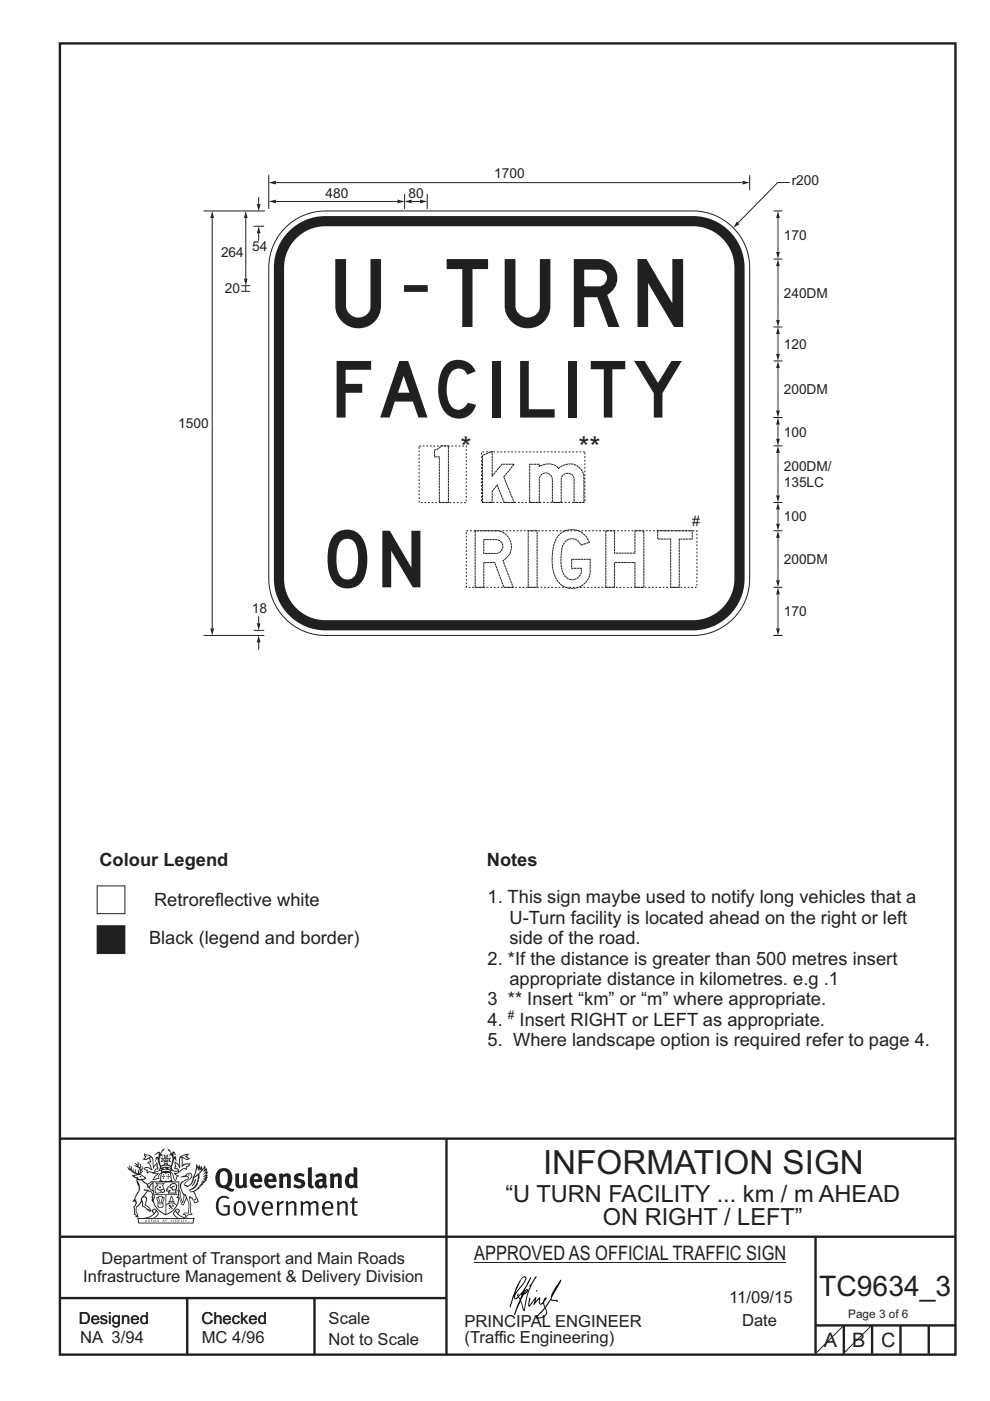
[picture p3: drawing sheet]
<svg xmlns="http://www.w3.org/2000/svg" width="210mm" height="297mm" viewBox="0 0 210 297" stroke-linecap="round" stroke-linejoin="round" font-family="sans-serif">
<g fill="none" stroke="#231f20" stroke-width=".51">
<path d="M12.7 9.2h190v278h-190zM12.7 241.4h189.9M94.7 241.4v45.8M12.7 275.2h82M12.7 262.2h190.1M39.7 275.2v12M66.7 275.2v12M173 262.2v24.8M173 281h29.6M179 281v6M185 281v6M191 281v6"/>
<path d="M197 281v6"/>
</g>
<g fill="#231f20">
<path d="M47 248.5a2.55 2.55 0 0 0 0 2.7l.3 .1a.81 .81 0 0 0 1-.9v-.6a1.04 1.04 0 0 0-1.1-1.5zM46.3 248.1a1.82 1.82 0 0 1 2.1-.2 1.82 1.82 0 0 1 .9 1.9 2.29 2.29 0 0 1-.8 1.9l.7 .3h.5l-.2 .6a2.87 2.87 0 0 1-2-.7 2.12 2.12 0 0 1-1.7-3.1z" fill-rule="evenodd"/>
<path d="M49.9 248.9l.8-.2v2a.46 .46 0 0 0 .2 .6 .46 .46 0 0 0 .7-.2v-2.2l.7-.2v2.4l.2 .5-.6 .4-.2-.3a1.02 1.02 0 0 1-1.2 .2 1.02 1.02 0 0 1-.6-1.1z" fill-rule="evenodd"/>
<path d="M54 249.5l-.1 .5h.9a.49 .49 0 0 0-.2-.6 .49 .49 0 0 0-.6 .1zM53.4 249.2a1.34 1.34 0 0 1 1.6-.3 1.34 1.34 0 0 1 .6 1.5v.2h-1.7a.77 .77 0 0 0 .5 .8 .77 .77 0 0 0 .9-.3l.3 .4a1.59 1.59 0 0 1-2.1 .2 1.59 1.59 0 0 1-.4-2z" fill-rule="evenodd"/>
<path d="M57 249.5l-.1 .5h.9a.49 .49 0 0 0-.2-.6 .49 .49 0 0 0-.6 .1zM56.4 249.2a1.34 1.34 0 0 1 1.6-.3 1.34 1.34 0 0 1 .7 1.5v.2h-1.8a.77 .77 0 0 0 .5 .8 .77 .77 0 0 0 .9-.3l.3 .4a1.59 1.59 0 0 1-2 .2 1.59 1.59 0 0 1-.5-2z" fill-rule="evenodd"/>
<path d="M59.1 248.9l.8-.2 .1 .4a.95 .95 0 0 1 1-.3 .95 .95 0 0 1 .7 .8v2.3h-.8v-2.3a.46 .46 0 0 0-.8 .1v2.2h-.9z" fill-rule="evenodd"/>
<path d="M62.5 249.1a1.75 1.75 0 0 1 2.1-.1l-.2 .5-.6-.2a.43 .43 0 0 0-.6 .3l.4 .3a1.04 1.04 0 0 1 1.2 1.2 1.04 1.04 0 0 1-1.4 .9l-1.2-.4 .3-.6 1 .4 .4-.4a.88 .88 0 0 0-1-.5l-.4-.2-.1-.4z" fill-rule="evenodd"/>
<path d="M65.3 247.6l.8-.2 .1 3.8 .2 .2 .2 .5a.88 .88 0 0 1-1-.1 .88 .88 0 0 1-.3-1z" fill-rule="evenodd"/>
<path d="M67.8 250.6a.43 .43 0 0 0-.1 .7 .43 .43 0 0 0 .7-.1v-.7zM66.8 249.2a1.7 1.7 0 0 1 2.4 .1v1.8l.3 .4-.4 .5-.5-.3a1.03 1.03 0 0 1-1.7-.2 1.03 1.03 0 0 1 .8-1.5h.7v-.4a.8 .8 0 0 0-1.2 .1z" fill-rule="evenodd"/>
<path d="M69.9 248.9l.8-.2 .1 .4a.95 .95 0 0 1 1-.3 .95 .95 0 0 1 .7 .8v2.3h-.8v-2.3a.46 .46 0 0 0-.8 .1v2.2h-.8z" fill-rule="evenodd"/>
<path d="M74.3 249.5a1.48 1.48 0 0 0 0 1.7l.4 .1 .3-.2v-1.5l-.3-.2zM75 247.4l.8 .2 .1 4.3h-.7l-.1-.2a1.26 1.26 0 0 1-1.4 0 1.26 1.26 0 0 1-.6-1.3 1.29 1.29 0 0 1 .5-1.3 1.29 1.29 0 0 1 1.4-.2z" fill-rule="evenodd"/>
<path d="M46.4 253.9a1.72 1.72 0 0 1 2.2 0l-.2 .3a1.24 1.24 0 0 0-1.4-.1 1.24 1.24 0 0 0-.7 1.3 1.49 1.49 0 0 0 1.3 2l.7-.2v-1.3h-.9l-.1-.4h1.4v2a1.93 1.93 0 0 1-2.2-.1 1.93 1.93 0 0 1-.7-2.2l.2-.7z" fill-rule="evenodd"/>
<path d="M50.3 255.2a1.65 1.65 0 0 0 .3 2.2 .99 .99 0 0 0 1-1.5 .78 .78 0 0 0-.4-.8 .78 .78 0 0 0-.9 .1zM50 254.9a1.33 1.33 0 0 1 1.6-.1 1.33 1.33 0 0 1 .5 1.5 1.31 1.31 0 0 1-1.3 1.5 1.31 1.31 0 0 1-1.3-1.6l.1-.5z" fill-rule="evenodd"/>
<path d="M52.5 254.7l.4-.1 .9 2.6 .8-2.5h.5l-1.1 3h-.5z" fill-rule="evenodd"/>
<path d="M56.2 255.2l-.2 .7h1.4a.7 .7 0 0 0-.3-.8 .7 .7 0 0 0-.9 .1zM55.9 255a1.22 1.22 0 0 1 1.5-.2 1.22 1.22 0 0 1 .5 1.5h-1.9a.93 .93 0 0 0 .5 1 .93 .93 0 0 0 1.2-.2l.1 .3a1.43 1.43 0 0 1-1.7 .1 1.43 1.43 0 0 1-.6-1.7z" fill-rule="evenodd"/>
<path d="M58.7 254.8l.4-.2 .1 .5 .4-.3 .6-.2-.2 .6a.66 .66 0 0 0-.8 .6v1.9h-.4z" fill-rule="evenodd"/>
<path d="M60.6 254.8l.4-.2 .1 .5a.94 .94 0 0 1 1-.4 .94 .94 0 0 1 .8 .7v2.3h-.5l-.1-2.5a.81 .81 0 0 0-1.2 .3v2.2h-.4z" fill-rule="evenodd"/>
<path d="M63.7 254.7l.5-.1 .1 .5 .4-.3a.78 .78 0 0 1 1.1 .3 .9 .9 0 0 1 1-.5 .9 .9 0 0 1 .7 .8v2.3h-.4l-.1-2.5a.67 .67 0 0 0-1.1 .3v2.2h-.5v-2.4l-.4-.2-.7 .4v2.2h-.5z" fill-rule="evenodd"/>
<path d="M69 255.2l-.2 .7h1.4a.7 .7 0 0 0-.3-.8 .7 .7 0 0 0-.9 .1zM68.7 255a1.22 1.22 0 0 1 1.5-.2 1.22 1.22 0 0 1 .5 1.5h-1.9a.93 .93 0 0 0 .5 1 .93 .93 0 0 0 1.2-.2l.1 .3a1.44 1.44 0 0 1-1.7 .1 1.44 1.44 0 0 1-.6-1.7z" fill-rule="evenodd"/>
<path d="M71.4 254.8l.5-.2 .1 .5a.94 .94 0 0 1 1-.4 .94 .94 0 0 1 .7 .7v2.3h-.4l-.1-2.5a.81 .81 0 0 0-1.2 .3v2.2h-.5z" fill-rule="evenodd"/>
<path d="M74.7 254l.5-.2v.9h.7l-.1 .4h-.7l.1 2.2 .1 .1h.5l.1 .3a.75 .75 0 0 1-1.2-.6v-2h-.4v-.4h.4z" fill-rule="evenodd"/>
<path d="M30.8 244.9l1.1 .3-.9 .5h-.4l.5-.5zM31.8 245.5l.2-.1a2.44 2.44 0 0 1 .4 2l.1 .4 .7-1-.1 .6 .3 .3a.57 .57 0 0 0-.6 .8l-1-.2-.5 .2 .1-.5-.7-.2 .6-.2 1 .5 .1-.1-.6-1.3-.2-.1 .5-.1zM30.7 244.5l-.2 .4 .3 .4-.6 .4a1.04 1.04 0 0 0 1.4-.1l.2 .7h-.4l-.2 .4a.94 .94 0 0 1 .9 1.1l-.2-.1a1.16 1.16 0 0 0-1.5-.1l.3 .4 .4 .2 .1 .5 .2 .2v-.2a.94 .94 0 0 1 1.1 .2h.9l-1.2 1.2a1.13 1.13 0 0 0 1.2-.2l.4-.1-.1-.4 .5-.7a.83 .83 0 0 0-.6 1.1l-.3-.1-.7 .3 1.1-1.4-.5 .2-.5-.1 1.3-.5-.2-.2-.8 .4v-.3l.2-.2 .3 .1 .1-.3-.2-.4v-.6l-.2-.3-.6 .9v-.7a1.42 1.42 0 0 0-1.7-1.8z" fill-rule="evenodd"/>
<path d="M38.5 245.3l.5-.3 .7-.1-.6 .3 .8 .5h-.3zM38.3 245.5h.2l.1 2a1.69 1.69 0 0 1 1.5-.7l-.7 .5 .1 .5a1.1 1.1 0 0 0-1.5 .6l-.1-.5-.2-.2h-.5l.2-.4-.2-.7a1.42 1.42 0 0 1 .8 1.1l.2-.1zM37.1 246.2l.1 1-.2 .3v.5l.6-.1 .1 .2a.96 .96 0 0 1-1.1-.1l-.1 .1a1.06 1.06 0 0 0 1.3 .2v.1a.72 .72 0 0 1-1 .2l.3 .5 .6 .3-.4 .1-.1 .7-.3-.4-.3-1.1-.4-.4 .4 .9a1.54 1.54 0 0 0 .6 1.2l.2-.3a.58 .58 0 0 1 .5-.7l.1-.2h-.3l-.4-.3 .9-.5a.93 .93 0 0 1 1.1-.5l.1 .2 .2-.1 .1-.5a.99 .99 0 0 0 .7-.9l-1.3 .1-.4 .3v-1.5l.9 .4 .8-.3h-.3l-.5-.4 .4-.7-.7 .2a1.46 1.46 0 0 0-1.3 2.1v.4l-.2-.4z" fill-rule="evenodd"/>
<path d="M35.6 248.9l.2 .1-.1 .4h.3l-.3 .1v.5l-.1-.6h-.3l.3-.1z" fill-rule="evenodd"/>
<path d="M34.6 248.9l.2 .1-.1 .3 .4 .1h-.4v.6l-.1-.5-.3-.1h.3z" fill-rule="evenodd"/>
<path d="M34.3 248.8a.57 .57 0 0 1 .9 .2 .57 .57 0 0 1 .9-.2l.2 1.4-.2 .1a.57 .57 0 0 1-.9-.1 .69 .69 0 0 1-1.1 0zM34.2 248.1l-.3 2.1-.2 .4h2.9l-.1-.4-.3-2.1h-.2v.3l-.8-.1-.9 .1 .1-.3z" fill-rule="evenodd"/>
<path d="M34.2 252.4a.3 .3 0 0 0 .6 0 .3 .3 0 0 0-.6 0zM33.3 251l.3 .3-.3 .3a.79 .79 0 0 0 0 1.3l.8-.2-.1-.3a.55 .55 0 0 1-.7-.6h.1l.1 .3 .4 .1 .8-.2-.4-.7 .4-.3-.7 .1zM33 250.7l1.1 .2 .9-.2-.4 .7 .4 1.1a.56 .56 0 0 1-.8 .3l-.2 .1a.73 .73 0 0 1-.9 .1 .73 .73 0 0 1-.3-.9v-.4l.5-.4z" fill-rule="evenodd"/>
<path d="M35.6 251.9l.7-.5a.58 .58 0 0 1 1-.1 .58 .58 0 0 1-.5 .9l-.2-.3a.43 .43 0 0 1 .6-.3v-.1a.57 .57 0 0 0-.8 .2l-.2-.1-.3 .2 .4 .1a.55 .55 0 0 0 .9 .5v.5h-1.3l.3-.4-.1-.2-.6 .1 .2-.2-.2-.1zM35.4 251.8l-.1 .2a.39 .39 0 0 0 .2 .7l.3-.1-.2 .5h1.9l-.1-.8a.86 .86 0 0 0-.1-1.4 .86 .86 0 0 0-1.3 .4z" fill-rule="evenodd"/>
<path d="M36 254.8h.8v.2h-.8zM36.4 253.8l.2 .8h-.4zM36.4 253.5l-.3 .5-.1 .6h-.2v.4l-.7 .4 .1 .2a1.48 1.48 0 0 1 2.2 .1l.2-.1-.6-.5v-.5h-.2l-.1-.6z" fill-rule="evenodd"/>
<path d="M35.8 255.4l.3 .1 .2 .3 .3-.2-.2-.2a.38 .38 0 0 1 .4 .5l-.1-.2-.3 .3 .3 .2-.3 .2-.1-.3-.4 .3-.1-.2 .4-.3-.2-.1-.1 .1z" fill-rule="evenodd"/>
<path d="M34.5 254h.2v.2l-.3 .6h-.1zM33.6 255.3h.9v.2a.55 .55 0 0 1-.8 .4v-.2h-.2zM33.4 254h.2l.2 .8h-.2zM33.6 255h.8l.1 .1-.8 .1zM33.8 253.7h.5l-.2 1.1h-.2zM33.3 253.8l-.1 .3 .3 1.2a.48 .48 0 0 0-.1 .5 .48 .48 0 0 0 .4 .3l.6-.1a.49 .49 0 0 0 .2-.7l.3-1.2-.1-.3a1.42 1.42 0 0 0-1.5 0z" fill-rule="evenodd"/>
<path d="M33.6 251.6h.5l.1 .3h-.4z" fill-rule="evenodd"/>
<path d="M41.3 250.1l.3-.2-.2 .9-.6 .7h-.2l.5-.7z" fill-rule="evenodd"/>
<path d="M39.7 249l.3-.2 .5 .2a.88 .88 0 0 1-.6 1.1 1.22 1.22 0 0 0-.8 1.3l.5 .2a.72 .72 0 0 0 .9-.4l.5-.8 .2-.6 .8-.6v.3a2.85 2.85 0 0 1-2 2.8l.1 .1a2.13 2.13 0 0 0 1.9-1.5l-.1-.2a2.01 2.01 0 0 0 .3-1.8l1.2-1.3-.4 1 .7-.5-.7 1 .8-.4-.8 .8 .7-.1-.9 .5 .8-.1-.8 .4h.7l-.8 .3 .3 .2h-.4l.2 .4-.4-.1 .2 .3h-.4l.1 .3h-.1a2.16 2.16 0 0 1-2 1l.1 .2h.4a.76 .76 0 0 1 .7 .7l.5 1.2-.6 .2a1.45 1.45 0 0 0-1.2-1.3l.3 1.8-.1 1.9 .4 .2a1.07 1.07 0 0 0-1.2 .4v-.3l-.5-.2a.87 .87 0 0 1 1-.1l.1-.7a4.4 4.4 0 0 0-.6-3.1l-.1-.3h-.2a2.16 2.16 0 0 1-.7-2.2l.3-.3 1.2-.8a.55 .55 0 0 0-.4-.7zM37.8 252.4a.76 .76 0 0 1 .3 1.1l.6 1.6 .4-1.7 .2 .1a.61 .61 0 0 1-.1 .9l-.3 .9h-.2l-.7-1.6-.3 .1a1.18 1.18 0 0 0 .1-1.4zM41.8 247.5l.2 .8 .3-.6v.6l.3-.5a1.9 1.9 0 0 1-1.1 1.4l-.3 .3zM38.2 249.6l1.4-.1 .2 .1v.3l-.5 .3a1.26 1.26 0 0 0-1 1.9l.2 .7a1.84 1.84 0 0 1 .2 2l-.4-1.3a.96 .96 0 0 0-.4-1.3l-.4 .3a.78 .78 0 0 1-.1 1.3l.2 .2h.4l.4 1.1a.38 .38 0 0 0 .2 .4 .38 .38 0 0 0 .4-.1l.6-1.2a2.94 2.94 0 0 1 .3 2.5v.5l-.8-.1-.3 .4v.2l.4-.1 .1 .4 .2 .1a1.02 1.02 0 0 1 1.3-.5l-.1-.4-.3-.1 .2-1.7-.3-1.4 .1 .1a1.14 1.14 0 0 1 .7 .9 .63 .63 0 0 0 .9-.2 .63 .63 0 0 0-.2-.8l-.6-1.3 .9-.6 .2-.3 .2-.1v-.2h.3l-.1-.3h.4l-.1-.3 .5-.1-.2-.2 .5-.4 .1-.2-.3 .1 .5-.6-.3 .1 .3-.6-.4 .1 .4-.5v-.3l-.3 .2 .1-.6v-.3l-.4 .3-.1-.8-.5 .8-.2-.7-.2 .5-.3-.8-.1 .6-.5-.8-.1 1.4-.7 1.9a1.81 1.81 0 0 1-.9 1.4l-.6-.2a1.75 1.75 0 0 1 1.1-1.2 .75 .75 0 0 0 .1-1.3 .75 .75 0 0 0-1.2 .5z" fill-rule="evenodd"/>
<path d="M41.2 254.2l.3-.1 .1 .3h-.4z" fill-rule="evenodd"/>
<path d="M29.4 258.4h11.6l-.2 .8h-11.3zM31.3 258.2l.5-.1a2.48 2.48 0 0 0 1.4-1.3l.2 .6-.5 .5-.4 .3zM32.5 256.6l.3-.2 .2 .2-.3 .6zM37.2 256.8a2.65 2.65 0 0 0 1.8 1.4h-1.1l-.5-.3-.5-.5zM37.4 256.6l.2-.2 .3 .2-.3 .6zM29.2 258.2l.1 1.2h11.7l.3-1.1-.2-.1a4.1 4.1 0 0 1-3.3-.9l.3-.4-.1-.5a1.06 1.06 0 0 0-1.3 .9l.2 .4 .6 .5h-4.7l.3-.1a.84 .84 0 0 0 .6-.7 .84 .84 0 0 0-.5-.9l-.3-.2-.5 .1-.1 .5 .3 .4a4.2 4.2 0 0 1-3.4 .9z" fill-rule="evenodd"/>
<path d="M31 258.7l.1 .2h-.2zM31 258.6l-.3 .5 .4-.1 .2 .1z" fill-rule="evenodd"/>
<path d="M31.3 258.6h.2v.4a.25 .25 0 0 0 .3-.1 .25 .25 0 0 0-.1-.3h.1a.29 .29 0 0 1 0 .4 .29 .29 0 0 1-.4 0 .29 .29 0 0 1 0-.4z" fill-rule="evenodd"/>
<path d="M32.2 258.6a.22 .22 0 0 1 .3 .2 .22 .22 0 0 1-.3 .2zM32 258.6v.5a.33 .33 0 0 0 .5-.1 .33 .33 0 0 0 0-.4 .33 .33 0 0 0-.5 0z" fill-rule="evenodd"/>
<path d="M32.9 258.7l.1 .2h-.2zM32.9 258.6l-.2 .5 .3-.1 .2 .1z" fill-rule="evenodd"/>
<path d="M33.3 258.6h.2v.2l.3-.2-.2 .2 .2 .3-.3-.2-.1 .2h-.1l.2-.3z" fill-rule="evenodd"/>
<path d="M34.7 258.7l.1 .2h-.2zM34.7 258.6l-.3 .5 .4-.1 .2 .1z" fill-rule="evenodd"/>
<path d="M35 258.6h.4h-.1v.5h-.2l.1-.5z" fill-rule="evenodd"/>
<path d="M36.2 258.6h.3h-.2v.2h.2h-.2l.1 .3h-.2z" fill-rule="evenodd"/>
<path d="M36.7 258.6h.2v.5h-.2z" fill-rule="evenodd"/>
<path d="M37.3 258.6a.22 .22 0 0 1 .3 .2 .22 .22 0 0 1-.3 .2zM37.1 258.6v.5a.33 .33 0 0 0 .5-.1 .33 .33 0 0 0 0-.4 .33 .33 0 0 0-.5 0z" fill-rule="evenodd"/>
<path d="M37.8 258.6h.3h-.1v.2h.1h-.1v.2l.1 .1h-.3z" fill-rule="evenodd"/>
<path d="M38.3 258.6h.3l-.1 .4 .2 .1h-.4z" fill-rule="evenodd"/>
<path d="M38.9 258.6h.2v.5h-.2z" fill-rule="evenodd"/>
<path d="M39.3 258.6h.2l-.2 .1 .2 .2-.1 .2h-.1v-.2l.2 .1z" fill-rule="evenodd"/>
<path d="M34.2 247.4a1.51 1.51 0 0 1 2 .2 2.67 2.67 0 0 0-2.1 0zM35.7 247.6l.4 .2 .1 .2-.4-.1zM34.6 247.7l.4-.1 .2 .2h-.4zM34 247.9l.3 .1-.3 .1zM34.9 246.9l.3-.2 .2 .2zM34.9 245.7h.2v.4h-.2zM35 245.1l.2 .2 .2-.2-.1 .4h-.2zM35.1 246.3h.2l.1 .4-.2-.2-.2 .2zM35.3 245.7h.2v.4h-.2zM34.4 245.7l.3 .1v.2l-.3 .1 .2-.2zM35.7 245.8l.3-.1-.2 .2 .2 .2-.4-.1zM32.7 244.9l1-.5-.1 1-.2-.1-.4 .1-.2 1.1 .5-1 .2 .9a1.84 1.84 0 0 1 .3 1.7l.4 .1a2.48 2.48 0 0 1 2.2 .1l.2-.3-.2-.7 .7-1.7 .4 .6-.2-1-.2-.1-.2 .3v-.9l.6 .4-.6-.7h-.3l-.1 .4-.5-.8-.5-.3 .2 .4 .5 .6-.4 .7 .4-.3a2.06 2.06 0 0 1 0 2.2l-.6-.2-.1-.6 .1-.1 .8 .2-.4-.5 .4-.5-.7 .2-.2-.2 .2-.7-.5 .4-.5-.4 .2 .7-.2 .2-.7-.2 .4 .5-.4 .5 .7-.2 .2 .1-.2 .6-.5 .2a2.02 2.02 0 0 1 0-2.2l.3 .5-.1-.6-.3-.1 .8-1.2-.5 .3-.4 .7-.2-.3a.8 .8 0 0 0-.8 .5z" fill-rule="evenodd"/>
<path d="M29.2 250.1l.3 .2a.61 .61 0 0 1 .8 .3l.3 .2a.8 .8 0 0 1 .6 1l.4 .1 .5 .6a1 1 0 0 1 .5 1l-.1 .7v-.5h-.1a.96 .96 0 0 0-.8-1.3l-.3-.2h-.6l-.1-.1-.2 .1 .2 .3h.5l-1.1 1.4-.2 .9-.4 .6a1.33 1.33 0 0 0-.5 1.8l.2 .5a1.26 1.26 0 0 1-.5-1.4l-.1-.4a1.56 1.56 0 0 0 .4-1.7l-.3 .2 .2-.5a3.2 3.2 0 0 0 .7-3zM30.4 253.9h.4a2.06 2.06 0 0 1-.1 1.6l.7 .5 .4 .5-.6-.2-.8-.6-.1-.9a.51 .51 0 0 1 .1-.9zM28.6 249.3a1.52 1.52 0 0 1 2.1 .6l-1.1 .1-.2-.1-.2-.4-.4 .1zM27.5 247v.8l-.3-.4-.2 .1a3.1 3.1 0 0 0 2 1.5l-1 .1 .5 .6 .5 .1v1.1a1.84 1.84 0 0 1-.2 2.5l-.4 .9-.4 .4 .3 .1 .4-.1 .1 .4-.2 .5-.3 .2 .1 1.8 .2-.1 .2 .6h.2l.4-.1-.1-.5a1.3 1.3 0 0 1-.1-1.6l.8-1.1 .2 1.1 .6 .2 .4 .6 .2-.2 .2 .4 .5-.1a1.85 1.85 0 0 0-1.2-1.3l.1-.3a1.39 1.39 0 0 0 0-1.5h-.5l.5-.6a.66 .66 0 0 1 .9-.4 .66 .66 0 0 1 .3 .9l-.1 .4h.2v.1l-.2 .3 .2 .5 .2-.3a2.24 2.24 0 0 0 .1-2.2 .73 .73 0 0 1-.7-.6 .73 .73 0 0 1 .5-.8l.1-.2a.94 .94 0 0 0-.9 .8 .48 .48 0 0 1-.1-.5 .48 .48 0 0 1 .5-.3l.5-.3a.51 .51 0 0 0-.8 .2l-.5 .3-1-.8 .6-.1 .1-.5-1.1-.7 .5-.4v-.4l-.5 .5 .1-.2a.69 .69 0 0 0 .2-1.1v.5l-.3 .2 .1-1.1-.3-.2 .1 .6-.1 .2-.4-1.2v.6l-.7-.3 .6 .6-.6-.2 .2 .3a1 1 0 0 1 .8 1.5l-.2-.8v.8l-.5-.2-.1-.7-.2 .6-.2-.1v-.6l-.2 .4-.2-.2 .1-.7-.2 .5z" fill-rule="evenodd"/>
<path d="M29.5 249.5l.3-.2 .3 .3z" fill-rule="evenodd"/>
<path d="M32.4 250.5h5.6v2l-.2-.1v-1.7h-5.2v2.5h5.2v-.8l.1 .2-.1 1.1v-.3h-2.5v4a4.1 4.1 0 0 0 2.6-3.6l.1-.1a4 4 0 0 1-2.8 3.9 4.2 4.2 0 0 1-2.8-4.7l.1 1.3 .1-.1a3.8 3.8 0 0 0 2.5 3.3v-4h-2.5l-.2-.9z" fill-rule="evenodd"/>
<circle cx="40" cy="249.1" r=".17"/>
</g>
<path d="M100.6 267.7h66.2M179 281l-6 6M184.9 281l-6 6" fill="none" stroke="#231f20" stroke-width=".21"/>
<g fill="#000">
<path d="M111.6 273.7l.2-.2-.5 .7zM110.4 274.5l.2 .1-.3 .8-.2-.5zM110.9 270.9h.5a9.3 9.3 0 0 1-2 3.1l-.1 .3 1-2.5zM110.6 271a14.7 14.7 0 0 0-2.2 4.9l-.3 1.2 .1 .1 .8-2.3a.42 .42 0 0 0 .2 .6 .42 .42 0 0 0 .6-.3l.2-.1 .2 .5-1.1 3.2h.2l1.1-2.9 .6 1.9 .2 .2 .2-.5a13.5 13.5 0 0 1 2-6.2l.4-.5-.1-.2-1.6 2.1 .4-.1a14.9 14.9 0 0 0-1.3 5.1l-.4-1.1a1.39 1.39 0 0 1 .2-1.9l.1-.2a.92 .92 0 0 0 .8-1.2 .75 .75 0 0 0-.8 .7l-.1 .2 1.6-3.4h-.1l-.4 .7a10.5 10.5 0 0 1-2.2 3.3l.2-.5a.32 .32 0 0 0-.4 .2 .32 .32 0 0 0 .1 .4l-.5 .4a3.2 3.2 0 0 1 1.1-2.3l.5-.6a2.49 2.49 0 0 0 .7-1.6l-.4-.2z" fill-rule="evenodd"/>
<path d="M113.7 273.6l.3 .2h-.3z" fill-rule="evenodd"/>
<path d="M115.6 277.5a1.15 1.15 0 0 1 .1 1.3 1.15 1.15 0 0 1-1.2 .5l-.6 .1zM112.2 275.2l-.2 1.6 .2 .2 1.2-1.5-.2 1.1 1.1-1.1a.94 .94 0 0 0 .4 1.1l.5-.3 .3 .9-1.2 1.3a.98 .98 0 0 0-.5 1 1.9 1.9 0 0 0 2.3-1.3l-.1-.2a1.02 1.02 0 0 1 .2-1.4l.6-1 1.5 .3-.2-.4v.2l-1.1-.1v-.3l2-3.6 .1-.2-.2-.2-1.7 2.8a6.6 6.6 0 0 1-1.6 2.9l-.1-.2a1.01 1.01 0 0 1 .4-1.4l.1-.2-.3-.1-.4 .4-.1 .5-.6 .4-.1-.4 .1-.9-.2-.1-.9 1 .3-1h-.2l-1.4 1.8 .3-1.5v-.1z" fill-rule="evenodd"/>
</g>
<path d="M20.6 187.8h5.9v5.9h-5.9z" fill-rule="evenodd" fill="#fff" stroke="#231f20" stroke-width=".21"/>
<path d="M20.6 196.3h5.9v5.9h-5.9z" fill-rule="evenodd" fill="#231f20" stroke="#231f20" stroke-width=".21"/>
<path d="M58.6 38.7h98.9" fill="none" stroke="#231f20" stroke-width=".21"/>
<g fill="#231f20">
<path d="M57 38.7l1.5-.4v.8z"/>
<path d="M157.5 38.3l1.5 .4-1.5 .4z"/>
</g>
<path d="M57 37.1v7.2M159 37.1v3.2M167.5 38.7h-2.6l-8.3 8.5" fill="none" stroke="#231f20" stroke-width=".21"/>
<path d="M156.3 47l.5 .5-1.3 .8z" fill="#231f20"/>
<path d="M43.2 44.7h13M45 46.3v86.9M43.2 134.7h12.9" fill="none" stroke="#231f20" stroke-width=".21"/>
<g fill="#231f20">
<path d="M45 44.7l.4 1.5h-.8z"/>
<path d="M44.6 133.2h.8l-.4 1.5z"/>
</g>
<path d="M164.1 44.7h1.9M164.1 54.9h1.9M164.1 76.5h1.9M164.1 69.3h1.9M164.1 88.5h1.9M164.1 94.5h1.9M164.1 106.5h1.9M164.1 112.5h1.9M165 108.1v2.9M164.1 124.5h1.9M166 134.7h-1.9" fill="none" stroke="#231f20" stroke-width=".21"/>
<g fill="#231f20">
<path d="M165 106.5l.4 1.5h-.8z"/>
<path d="M164.6 111h.8l-.4 1.5z"/>
</g>
<path d="M165 90.1v2.9" fill="none" stroke="#231f20" stroke-width=".21"/>
<g fill="#231f20">
<path d="M165 88.5l.4 1.5h-.8z"/>
<path d="M164.6 93h.8l-.4 1.5z"/>
</g>
<path d="M165 70.9v4.1" fill="none" stroke="#231f20" stroke-width=".21"/>
<g fill="#231f20">
<path d="M165 69.3l.4 1.5h-.8z"/>
<path d="M164.6 75h.8l-.4 1.5z"/>
</g>
<path d="M165 46.3v7.1" fill="none" stroke="#231f20" stroke-width=".21"/>
<g fill="#231f20">
<path d="M165 44.7l.4 1.5h-.8z"/>
<path d="M164.6 53.4h.8l-.4 1.5z"/>
</g>
<path d="M165 126.1v7.1" fill="none" stroke="#231f20" stroke-width=".21"/>
<g fill="#231f20">
<path d="M165 124.5l.4 1.5h-.8z"/>
<path d="M164.6 133.2h.8l-.4 1.5z"/>
</g>
<path d="M165 114.1v8.9" fill="none" stroke="#231f20" stroke-width=".21"/>
<g fill="#231f20">
<path d="M165 112.5l.4 1.5h-.8z"/>
<path d="M164.6 123h.8l-.4 1.5z"/>
</g>
<path d="M165 96.1v8.9" fill="none" stroke="#231f20" stroke-width=".21"/>
<g fill="#231f20">
<path d="M165 94.5l.4 1.5h-.8z"/>
<path d="M164.6 105h.8l-.4 1.5z"/>
</g>
<path d="M165 78.1v8.9" fill="none" stroke="#231f20" stroke-width=".21"/>
<g fill="#231f20">
<path d="M165 76.5l.4 1.5h-.8z"/>
<path d="M164.6 87h.8l-.4 1.5z"/>
</g>
<path d="M165 56.5v11.3" fill="none" stroke="#231f20" stroke-width=".21"/>
<g fill="#231f20">
<path d="M165 54.9l.4 1.5h-.8z"/>
<path d="M164.6 67.8h.8l-.4 1.5z"/>
</g>
<path d="M60.5 48.3a12 12 0 0 1 8.5-3.6h78a12 12 0 0 1 12 12v66a12 12 0 0 1-12 12h-78a12 12 0 0 1-12-12v-66a12 12 0 0 1 3.5-8.4z" fill-rule="evenodd" fill="#fff" stroke="#231f20" stroke-width=".21"/>
<path d="M61.3 49a10.9 10.9 0 0 1 7.7-3.2h78a11 11 0 0 1 10.9 10.9v66a11 11 0 0 1-10.9 10.9h-78a11 11 0 0 1-10.9-10.9v-66a10.9 10.9 0 0 1 3.2-7.7z" fill-rule="evenodd" fill="#231f20"/>
<path d="M62.8 50.5a8.7 8.7 0 0 1 6.2-2.5h78a8.8 8.8 0 0 1 8.8 8.7v66a8.8 8.8 0 0 1-8.8 8.8h-78a8.8 8.8 0 0 1-8.8-8.8v-66a8.7 8.7 0 0 1 2.6-6.2z" fill-rule="evenodd" fill="#fff"/>
<path d="M88.9 94.6h10v12h-10zM102.1 95.8h21.9v10.7h-21.9zM98.9 112.5h48.9v12h-48.9z" fill="none" stroke="#231f20" stroke-width=".21" stroke-dasharray=".4 .4" stroke-linecap="butt"/>
<path d="M54.9 49.5v1.5" fill="none" stroke="#231f20" stroke-width=".21"/>
<path d="M54.9 48l.4 1.5h-.8z" fill="#231f20"/>
<path d="M54.9 136.3v1.5" fill="none" stroke="#231f20" stroke-width=".21"/>
<path d="M54.9 134.7l.4 1.5h-.8z" fill="#231f20"/>
<path d="M54.9 41.8v1.4" fill="none" stroke="#231f20" stroke-width=".21"/>
<path d="M54.5 43.3h.8l-.4 1.5z" fill="#231f20"/>
<path d="M54.9 130.7v1.4" fill="none" stroke="#231f20" stroke-width=".21"/>
<path d="M54.5 132.1h.8l-.4 1.5z" fill="#231f20"/>
<path d="M53.8 48h2.2M58.6 42.7h25.7M53.8 133.6h2.2" fill="none" stroke="#231f20" stroke-width=".21"/>
<g fill="#231f20">
<path d="M57 42.7l1.5-.4v.8z"/>
<path d="M84.3 42.3l1.5 .4-1.5 .4z"/>
</g>
<path d="M52.1 46.3v12.7" fill="none" stroke="#231f20" stroke-width=".21"/>
<g fill="#231f20">
<path d="M52.1 44.7l.4 1.5h-.8z"/>
<path d="M51.7 59.1h.8l-.4 1.5z"/>
</g>
<path d="M85.8 41.1v3.2M87.4 42.7h1.7M90.6 41.1v3.2M51.2 60.6h1.9M51.2 61.8h1.9M52.1 60.6v1.2" fill="none" stroke="#231f20" stroke-width=".21"/>
<g fill="#231f20">
<path d="M89.1 42.3l1.5 .4-1.5 .4z"/>
<path d="M85.8 42.7l1.5-.4v.8z"/>
</g>
<path d="M85.8 60.6h4.8v1.2h-4.8z" fill-rule="evenodd" fill="#231f20" stroke="#231f20" stroke-width=".21"/>
<text font-size="14.4" fill="#231f20" x="71.1" y="69.3">U TURN</text>
<g font-size="12" fill="#231f20">
<text x="71.4" y="88.5">FACILITY</text>
<text x="69.5" y="124.5">ON RIGHT</text>
</g>
<text font-size="12" fill="#fff" x="92.2" y="106.5">1</text>
<text font-size="8.1" fill="#231f20" x="102.3" y="106.5">km</text>
<text font-size="7.1" fill="#231f20" x="115.2" y="249">INFORMATION SIGN</text>
<g font-size="6" fill="#231f20">
<text x="97.7" y="96.9">*</text>
<text x="122.7" y="96.9">**</text>
<text x="173.8" y="274.7">TC9634_3</text>
</g>
<g font-size="5" fill="#231f20">
<text x="107.2" y="254.9">“U TURN FACILITY ... km / m AHEAD</text>
<text x="127.9" y="259.8">ON RIGHT / LEFT”</text>
</g>
<g font-size="4.2" fill="#231f20">
<text x="100.6" y="267.2">APPROVED AS OFFICIAL TRAFFIC SIGN</text>
<text x="174.7" y="285.6">A</text>
<text x="180.7" y="285.6">B</text>
<text x="186.9" y="285.6">C</text>
</g>
<g font-size="3.9" fill="#231f20">
<text x="21.1" y="183.5">Colour Legend</text>
<text x="103.3" y="183.5">Notes</text>
<text x="103.4" y="191.5">1. This sign maybe used to notify long vehicles that a</text>
<text x="32.7" y="192.2">Retroreflective white</text>
<text x="108.1" y="195.8">U-Turn facility is located ahead on the right or left</text>
<text x="31.6" y="200.2">Black (legend and border)</text>
<text x="108.1" y="200.2">side of the road.</text>
<text x="103.4" y="204.5">2. *If the distance is greater than 500 metres insert</text>
<text x="108.1" y="208.8">appropriate distance in kilometres. e.g .1</text>
<text x="103.4" y="213.2">3 ** Insert “km” or “m” where appropriate.</text>
<text x="103.4" y="217.5">4.</text>
<text x="103.4" y="221.8">5. Where landscape option is required refer to page 4.</text>
<text x="110.2" y="217.5">Insert RIGHT or LEFT as appropriate.</text>
</g>
<g font-size="3.5" fill="#231f20">
<text x="21.5" y="267.9">Department of Transport and Main Roads</text>
<text x="17.7" y="271.8">Infrastructure Management &amp; Delivery Division</text>
<text x="16.7" y="280.7">Designed</text>
<text x="42.7" y="280.7">Checked</text>
<text x="69.7" y="280.7">Scale</text>
<text x="98.5" y="281.4">PRINCIPAL ENGINEER</text>
<text x="154.7" y="276.2">11/09/15</text>
<text x="157.4" y="281.2">Date</text>
<text x="17" y="284.8">NA 3/94</text>
<text x="42.8" y="284.8">MC 4/96</text>
<text x="69.7" y="285.2">Not to Scale</text>
<text x="98.5" y="284.8">(Traffic Engineering)</text>
</g>
<text font-size="3" fill="#231f20" x="146.8" y="111.6">#</text>
<g font-size="2.9" fill="#231f20">
<text x="69.1" y="41.9">480</text>
<text x="86.7" y="41.9">80</text>
<text x="104.8" y="37.8">1700</text>
<text x="167.9" y="39.2">r200</text>
<text x="53.5" y="53.2" transform="rotate(1 53.5 53.2)">54</text>
<text x="166.2" y="50.9">170</text>
<text x="46.9" y="54.5">264</text>
<text x="47.7" y="62.2">20</text>
<text x="166.2" y="63.2">240DM</text>
<text x="166.2" y="74">120</text>
<text x="166.2" y="83.6">200DM</text>
<text x="37.8" y="90.8">1500</text>
<text x="166.2" y="92.6">100</text>
<text x="166.2" y="99.9">200DM/</text>
<text x="166.2" y="103.2">135LC</text>
<text x="166.2" y="110.6">100</text>
<text x="166.2" y="119.6">200DM</text>
<text x="53.4" y="130" transform="rotate(1 53.4 130)">18</text>
<text x="166.2" y="130.7">170</text>
</g>
<g font-size="2.5" fill="#231f20">
<text x="107.7" y="216">#</text>
<text x="179.9" y="279.4">Page 3 of 6</text>
</g>
</svg>
